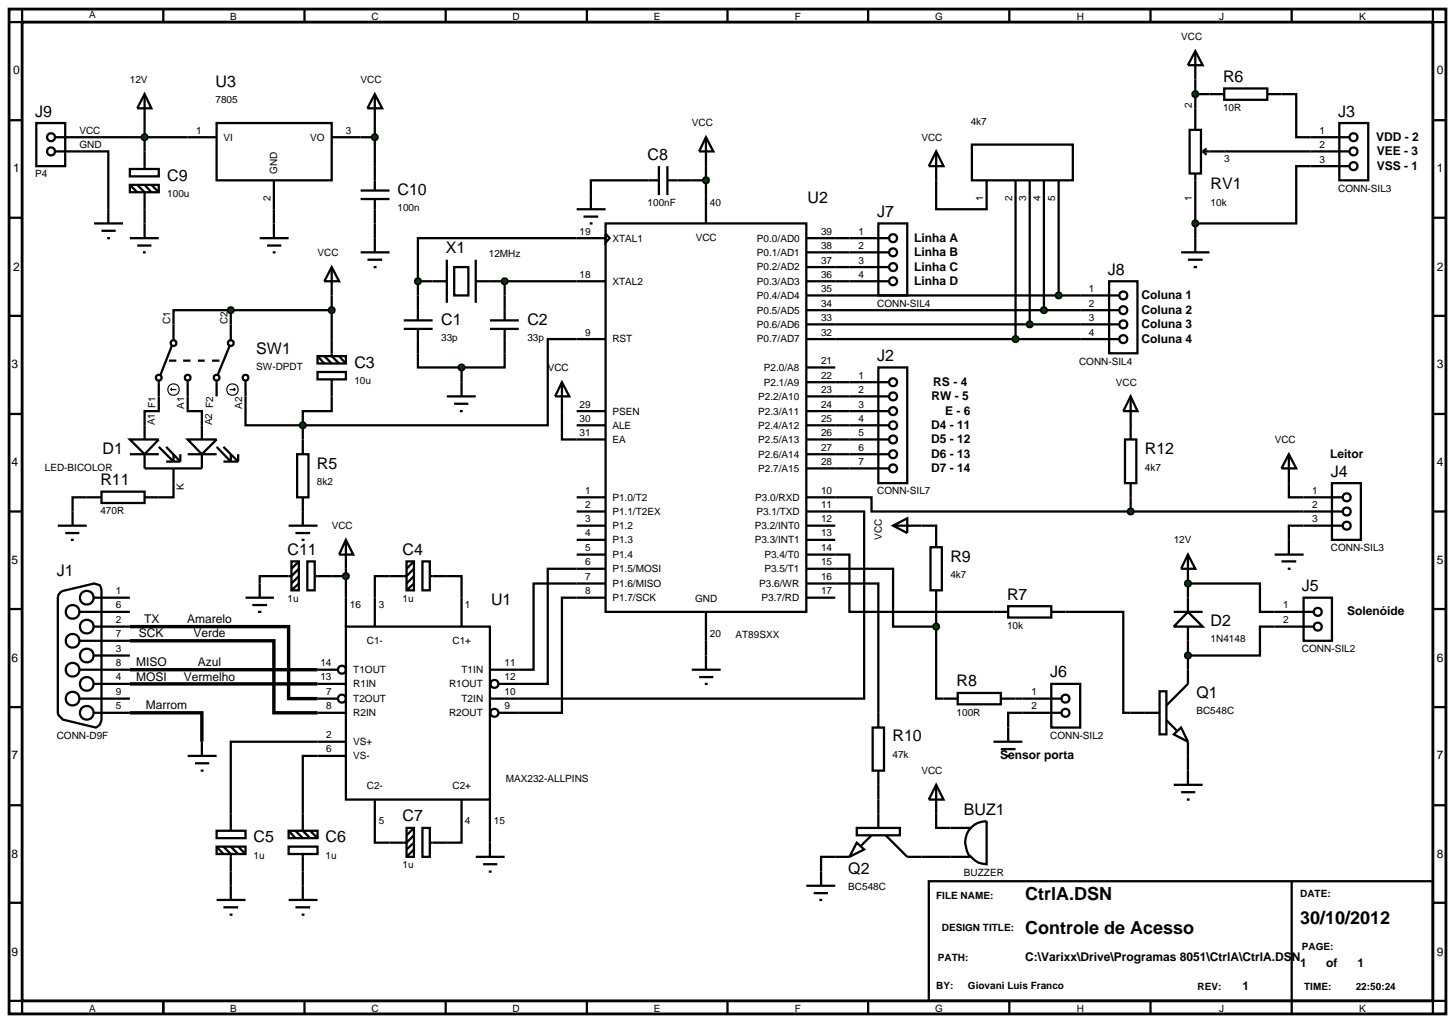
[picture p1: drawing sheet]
<svg xmlns="http://www.w3.org/2000/svg" width="257mm" height="180mm" viewBox="0 0 257 180" stroke-linecap="round" stroke-linejoin="round" font-family="sans-serif">
<path d="M1.6 1.6h253.4v177.2h-253.4zM3.9 3.9h248.8v172.6h-248.8z" fill="none" stroke="#000" stroke-width=".5"/>
<g fill="none" stroke="#000" stroke-width=".4">
<path d="M3.9 1.6v2.3h-2.3M28.8 1.6v2.3M53.7 1.6v2.3M78.6 1.6v2.3M103.5 1.6v2.3M128.3 1.6v2.3M153.1 1.6v2.3M178 1.6v2.3M202.9 1.6v2.3M210.8 9l1.3 2.5h-2.6zM210.8 9v13.9M210.8 16.6h2.5"/>
<path d="M226 16.6h2.6v7.6h2.5M227.8 1.6v2.3M252.7 1.6v2.3h2.3M1.6 21.2h2.3M1.6 38.4h2.3M16.6 26.7h2.5v10.2M16.6 24.2h16.5M25.5 21.7v5M25.5 36.9v2.5M48.3 36.9v2.5M63.6 24.2h2.5M66.1 21.7v7.6"/>
<path d="M66.1 39.4v2.6M106.8 39.4h35.4v68.5h-35.4zM111.8 31.8h-7.6v2.6M122 31.8h2.5M124.5 29.3v10.1M165.1 31.8v5.1h8.9v-2.5M179.1 34.4v25.4M181.6 34.4v22.8M184.1 34.4v20.3M186.7 34.4v17.7M209.8 22.9h2v7.7h-2zM210.8 30.6v13.9"/>
<path d="M212.1 26.7h19M212.1 26.7l.7 .6M212.8 26.2l-.7 .5M231.1 29.3h-2.5v10.1h-17.8M252.7 21.2h2.3M252.7 38.4h2.3M1.6 55.7h2.3M40.7 54.7h-10.1v2.5M40.7 54.7v2.5M40.7 54.7h17.8M58.5 52.1v7.7M71.2 56.5h5.1"/>
<path d="M71.2 58h5.1M73.7 58v6.8h7.7M73.7 49.6h5.1M73.7 49.6v6.9M78.8 45.8v7.6M80.1 47.1h2.5v5h-2.5zM83.9 49.6h22.9M83.9 45.8v7.6M86.4 56.5h5.1M86.4 58h5.1M89 58v6.8h-7.6M89 49.6v6.9"/>
<path d="M106.8 42h-33.1v7.6M106.8 59.8h-10.2v15.2h-43.2M106.8 41.2l.7 .8-.7 .8zM142.2 49.6h7.6M142.2 54.7h48.3M142.2 42h7.6M142.2 44.5h7.6M142.2 47.1h7.6M142.2 52.1h48.3M142.2 57.2h48.3M142.2 59.8h48.3M208.3 44.5h5"/>
<path d="M209.5 45.8h2.6M210.5 47.1h.6M252.7 55.7h2.3M1.6 73h2.3M28 69.9v2.6h-2.5v2.5M33.1 69.9v2.6h2.5v2.5M43.3 69.9v5.1h10.1M53.4 75v2.5M58.5 69.9v2.6h-5.1v2.5M81.4 64.8v2.6M99.1 72.5v5h7.7M101.7 72.5h5.1"/>
<path d="M101.7 75h5.1M142.2 67.4h7.6M142.2 69.9h7.6M142.2 72.5h7.6M142.2 75h7.6M142.2 77.5h7.6M142.2 64.8h5.1M252.7 73h2.3M1.6 90.2h2.3M15.3 87.7h-2.5v2.5M30.6 85.2v2.5h-2.6M101.7 90.2h5.1"/>
<path d="M101.7 87.7h5.1M101.7 92.7h5.1M101.7 95.2h5.1M101.7 97.8h5.1M142.2 97.8h7.6v10.1h25.4M142.2 90.2h10.2v33h-60.9M142.2 87.7h11.5v2.5h45.7M142.2 80.1h7.6M142.2 82.6h7.6M142.2 92.7h5.1M142.2 95.2h5.1M162.5 92.7h2.6v1.3"/>
<path d="M199.4 90.2h30.5M199.4 87.7v2.5M227.3 85.2v2.5h2.6M229.9 92.7h-2.6v2.5M252.7 90.2h2.3M1.6 107.4h2.3M48.3 101.6h-2.5v1.3M58.5 101.6h2.5M61 100.3v5.1M68.7 101.6h-2.6v3.8M78.8 101.6h2.6v3.8M106.8 102.9h-12.7v15.2h-2.6"/>
<path d="M106.8 100.3h-10.2v20.3h-5.1M106.8 105.4h-7.7v20.3h-7.6M124.5 107.9v7.7M142.2 100.3h15.3v10.2h7.6M142.2 102.9h12.7v22.8M142.2 105.4h5.1M165.1 110.5v12.7h1.3M165.1 106.7v3.8M187.9 107.9h10.2v17.8h1.3M209.5 105.4v-2.5h12.7v5h2.6M209.5 113v5.1M224.8 110.5h-2.6v5.1h-12.7"/>
<path d="M252.7 107.4h2.3M1.6 124.7h2.3M56 130.8h-15.3v12.7M56 133.3h-2.6v10.2M154.9 138.4v2.6M179.1 123.2h1.2M180.3 125.7h-2.5v2.6M209.5 133.3v2.6M252.7 124.7h2.3M1.6 142h2.3M1.6 159.2h2.3M40.7 153.7v2.5"/>
<path d="M53.4 153.7v2.5M66.1 146v2.6h2.6M81.4 146v2.6h-2.6M86.4 146v2.6M147.3 151.1h-2.5v2.6M162.5 151.1h5.1M163.8 155.4h88.9v21.1h-88.9zM165.1 143.5v2.5h2.5M227.8 155.4v23.4M252.7 142h2.3M252.7 159.2h2.3M1.6 176.5h2.3v2.3"/>
<path d="M28.8 176.5v2.3M53.7 176.5v2.3M78.6 176.5v2.3M103.5 176.5v2.3M128.3 176.5v2.3M153.1 176.5v2.3M178 176.5v2.3M202.9 176.5v2.3M255 176.5h-2.3v2.3"/>
</g>
<path d="M22.9 110.5h28v12.7h5.1M22.9 113h25.4v12.7h7.7M22.9 118.1h33.1M22.9 125.7h12.7v5.1M22.9 120.6h33.1" fill="none" stroke="#000" stroke-width=".6" stroke-linecap="butt"/>
<g fill="#004000" stroke="#000" stroke-width=".4">
<path d="M88.6 49.3l.4-.2-.5 .5zM89 49.1l.3 .1 .2 .4zM89.5 49.6l-.1 .3-.4 .2zM88.5 49.6l.5 .5-.4-.2z"/>
<path d="M73.3 49.3l.4-.2-.5 .5zM73.7 49.1l.3 .1 .2 .4zM74.2 49.6l-.2 .4-.3 .1zM73.2 49.6l.5 .5-.4-.2z"/>
</g>
<g fill="#004000">
<path d="M88.5 49.6l.5-.5 .5 .5-.5 .5z"/>
<path d="M73.2 49.6l.5-.5 .5 .5-.5 .5z"/>
</g>
<path d="M78.8 69.9h5.1M80.1 71.2h2.5M81.1 72.5h.5M81.4 67.4v2.5" fill="none" stroke="#000" stroke-width=".4"/>
<path d="M81 64.5l.4-.2-.5 .5zM81.4 64.3l.3 .1 .2 .4zM81.9 64.8l-.2 .4-.3 .1zM80.9 64.8l.5 .5-.4-.2z" fill="#004000" stroke="#000" stroke-width=".4"/>
<path d="M80.9 64.8l.5-.5 .5 .5-.5 .5z" fill="#004000"/>
<g fill="none" stroke="#000" stroke-width=".4">
<path d="M124.5 24.2l1.3 2.5h-2.5zM124.5 24.2v5.1M58.5 47.1l1.3 2.5h-2.6zM58.5 47.1v5M58.5 59.8v3l1.3 1.3M53.4 77.5v2.6M56 65.6h5v1.3h-5zM56 62.8h5v1.3h-5zM56 62.8l1.2 1.3M57.2 62.8l1.3 1.3M58.5 66.9v3M59.8 62.8l1.2 1.3"/>
<path d="M99.1 67.4l1.3 2.5h-2.5zM99.1 67.4v5.1M50.9 92.7h5.1M52.1 94h2.6M52.4 80.1h2v7.6h-2zM53.2 95.2h.5M53.4 87.7v5M122 118.1h5.1M123.3 119.4h2.5M124.5 115.6v2.5M124.3 120.6h.5"/>
</g>
<path d="M53 74.7l.4-.2-.5 .5zM53.4 74.5l.4 .2 .1 .3zM53.9 75l-.1 .3-.4 .2zM52.9 75l.5 .5-.4-.2z" fill="#004000" stroke="#000" stroke-width=".4"/>
<path d="M53.4 74.5l.5 .5-.5 .5-.5-.5z" fill="#004000"/>
<g fill="none" stroke="#000" stroke-width=".4">
<path d="M61 95.2l1.3 2.6h-2.5zM61 95.2v5.1M71.7 99h1.3v5.1h-1.3zM73 99l-1.3 1.3M74.5 99h1.3v5.1h-1.3zM157.5 92.7l2.5-1.3v2.6zM157.5 92.7h5M164.1 96.5h2v7.6h-2zM165.1 94v2.5M10.7 104.4l.4-.2 5.5-1.3 1 .3 .2 .4 .1 .5v22.9l-.3 .8-.7 .5-5.8-1.4-.8-.8-.1-.4v-20.3l.1-.5zM14 107.9h8.9M14 113h8.9"/>
<path d="M14 118.1h8.9M16.6 105.4h6.3M16.6 110.5h6.3M16.6 115.6h6.3M56 118.1h3.5M61 110.5h25.4v30.5h-25.4zM61 105.4v5.1M66.1 105.4v5.1M73 100.3l-1.3 1.3h-3M73 102.9l-1.3 1.2M73 101.6l-1.3 1.3M75.8 101.6h3"/>
<path d="M81.4 105.4v5.1M86.4 118.1h5.1M165.1 104.1v2.6M175.2 107.9h2.6M177.8 106.9h7.6v2h-7.6zM185.4 107.9h2.5M209.5 118.1v2.5l-3.8 3.8M14 123.2h8.9M16.6 125.7h6.3M16.6 120.6h6.3M33.1 133.3h5.1M34.4 134.6h2.5"/>
<path d="M35.4 135.9h.5M35.6 130.8v2.5M56 123.2h3.5M56 125.7h5M56 120.6h5M56 133.3h5M56 130.8h5M86.4 123.2h5.1M88 125.7h3.5M88 120.6h3.5M166.4 123.2h2.5M168.9 122.2h7.6v2h-7.6z"/>
<path d="M176.5 123.2h2.6M199.4 125.7h5.1M204.5 121.9h1.2v7.6h-1.2zM205.7 127l1.8 1.8M207 129.5l1.3-1.2 1.2 2.5zM207 138.4h5.1M208.3 139.7h2.5M209.5 130.8v2.5M209.5 135.9v2.5M38.2 146.5h5.1v1.3h-5.1zM38.2 149.3h5.1v1.3h-5.1zM38.2 149.3l1.2 1.3"/>
<path d="M38.2 158.7h5.1M39.4 149.3l1.3 1.3v3.1M39.4 160h2.6M40.7 143.5v3M40.7 156.2v2.5M40.7 149.3l1.3 1.3M42 149.3l1.3 1.3M50.9 149.3h5.1v1.3h-5.1zM50.9 146.5h5.1v1.3h-5.1zM50.9 146.5l1.2 1.3M50.9 158.7h5.1M52.1 146.5l1.3 1.3"/>
<path d="M52.1 160h2.6M53.4 143.5v3l1.3 1.3M53.4 150.6v3.1M53.4 156.2v2.5M54.7 146.5l1.3 1.3M66.1 141v5M71.7 146h1.3v5.1h-1.3zM73 147.3l-1.3 1.3h-3M73 149.8l-1.3 1.3M73 148.6l-1.3 1.2M73 146l-1.3 1.3M74.5 146h1.3v5.1h-1.3z"/>
<path d="M75.8 148.6h3M81.4 141v5M83.9 151.1h5.1M85.2 152.4h2.5M86.2 153.7h.5M86.4 141v5M86.4 148.6v2.5M209.3 141h.5M40.5 161.3h.5M53.2 161.3h.5"/>
<circle cx="12.8" cy="118.1" r="1.21"/>
<circle cx="12.8" cy="107.9" r="1.21"/>
<circle cx="12.8" cy="113" r="1.21"/>
<circle cx="15.3" cy="110.5" r="1.21"/>
<circle cx="15.3" cy="105.4" r="1.21"/>
<circle cx="15.3" cy="115.6" r="1.21"/>
<circle cx="60.3" cy="118.1" r=".7"/>
<circle cx="12.8" cy="123.2" r="1.21"/>
<circle cx="15.3" cy="120.6" r="1.21"/>
<circle cx="15.3" cy="125.7" r="1.21"/>
<circle cx="60.3" cy="123.2" r=".7"/>
<circle cx="87.2" cy="120.6" r=".7"/>
<circle cx="87.2" cy="125.7" r=".7"/>
</g>
<path d="M164.8 110.1l.3-.1-.5 .5zM165.1 110l.3 .1 .2 .4zM165.6 110.5l-.1 .3-.4 .2zM164.6 110.5l.5 .5-.4-.2z" fill="#004000" stroke="#000" stroke-width=".4"/>
<path d="M165.1 110l.5 .5-.5 .5-.5-.5z" fill="#004000"/>
<g fill="none" stroke="#000" stroke-width=".4">
<path d="M111.8 31.8h4.4M116.2 29.3v5.1M117.7 29.3v5.1M117.7 31.8h4.3M209.5 97.8l1.3 2.5h-2.5zM209.5 97.8v5.1M207 107.9h5.1M209.5 107.9l2.6 2.6h-5.1zM209.5 105.4v2.5M209.5 110.5v2.5M153.9 128.3h2v7.6h-2zM154.9 125.7v2.6"/>
<path d="M154.9 135.9v2.5M175.2 130.8h5.1M176.5 132.1h2.6M177.5 133.3h.5M177.8 128.3v2.5M142.2 156.2h5.1M143.5 157.5h2.5M144.5 158.7h.5M144.8 153.7v2.5M147.3 151.1h2.5M151.1 146h7.6v1.3h-7.6zM151.1 148.6l1.3 1.2-2.6 1.3z"/>
<path d="M153.7 147.3l-1.8 1.8M154.9 141v5M156.2 147.3l3.8 3.8h2.5"/>
</g>
<path d="M124.2 31.4l.3-.1-.5 .5zM124.5 31.3l.3 .1 .2 .4zM124.5 32.3l.5-.5-.2 .4zM124 31.8l.5 .5-.4-.2z" fill="#004000" stroke="#000" stroke-width=".4"/>
<path d="M124.5 31.3l.5 .5-.5 .5-.5-.5z" fill="#004000"/>
<path d="M213.3 16.6h2.6M215.9 15.6h7.6v2h-7.6zM223.5 16.6h2.5M101.7 36.9h5.1M102.9 38.2h2.6M104 39.4h.5M104.2 34.4v2.5" fill="none" stroke="#000" stroke-width=".4"/>
<path d="M210.4 16.3l.4-.2-.5 .5zM210.8 16.1l.3 .1 .2 .4zM210.8 17.1l.5-.5-.2 .4zM210.3 16.6l.5 .5-.4-.2z" fill="#004000" stroke="#000" stroke-width=".4"/>
<path d="M210.3 16.6l.5-.5 .5 .5-.5 .5z" fill="#004000"/>
<g fill="none" stroke="#000" stroke-width=".4">
<path d="M25.5 16.6l1.2 2.5h-2.5zM25.5 16.6v5.1M66.1 16.6l1.3 2.5h-2.6zM66.1 16.6v5.1M22.9 29.8h5.1v1.3h-5.1zM22.9 32.6h5.1v1.3h-5.1zM22.9 32.6l1.3 1.3M24.2 32.6l1.3 1.3v3M25.5 26.7v3.1M25.5 39.4v2.6M25.5 32.6l1.2 1.3M26.7 32.6l1.3 1.3"/>
<path d="M33.1 24.2h5.1M38.2 21.7h20.3v10.1h-20.3zM48.3 31.8v5.1M48.3 39.4v2.6M58.5 24.2h5.1M63.6 33.6h5.1M63.6 35.1h5.1M66.1 29.3v4.3M66.1 35.1v4.3M22.9 42h5.1M24.2 43.3h2.5M25.2 44.5h.5"/>
<path d="M45.8 42h5.1M47.1 43.3h2.5M48.1 44.5h.5M63.6 44.5h5.1M64.8 45.8h2.6M65.9 47.1h.5M66.1 42v2.5"/>
</g>
<g fill="#004000" stroke="#000" stroke-width=".4">
<path d="M65.7 23.9l.4-.2-.5 .5zM66.1 23.7l.4 .2 .1 .3zM66.6 24.2l-.1 .3-.4 .2zM65.6 24.2l.5 .5-.4-.2z"/>
<path d="M25.1 23.9l.4-.2-.5 .5zM25.5 23.7l.3 .1 .2 .4zM26 24.2l-.1 .3-.4 .2zM25 24.2l.5 .5-.4-.2z"/>
</g>
<g fill="#004000">
<path d="M65.6 24.2l.5-.5 .5 .5-.5 .5z"/>
<path d="M25 24.2l.5-.5 .5 .5-.5 .5z"/>
</g>
<g fill="none" stroke="#000" stroke-width=".4">
<path d="M30.6 57.2v2.8M40.7 57.2v2.8M22.9 77.5h5.1l-2.5 2.6zM25.5 75v2.5M28 78.8l2.6 2.6v-1.3M28 67.1v2.8M29.3 78.8l2.5 2.6M29.8 63.6h1.3M30.3 61l-2 5.1M32.3 63.6h1.3M33.1 77.5h5.1l-2.6 2.6zM33.1 67.1v2.8"/>
<path d="M34.9 63.6h1.2M35.6 75v2.5M37.4 63.6h1.3M38.2 78.8l2.5 2.6v-1.3M38.2 67.1v2.8M39.4 78.8l2.6 2.6M40.5 61l-2.1 5.1M43.3 67.1v2.8M10.2 92.7h5.1M11.5 94h2.5M12.5 95.2h.5M12.8 90.2v2.5"/>
<path d="M15.3 87.7h2.6M17.9 86.7h7.6v2h-7.6zM22.9 80.1h5.1M25.5 87.7h2.5M25.5 80.1v2.5h10.1v-2.5M29.3 81.4h2.5M30.6 82.6v2.6M31.8 80.1v1.3M33.1 80.1h5.1M39.4 81.4h2.6M42 80.1v1.3"/>
<circle cx="28" cy="66.6" r=".51"/>
<circle cx="30.6" cy="60.5" r=".51"/>
<circle cx="33.1" cy="66.6" r=".51"/>
<circle cx="38.2" cy="66.6" r=".51"/>
<circle cx="40.7" cy="60.5" r=".51"/>
<circle cx="43.3" cy="66.6" r=".51"/>
</g>
<g fill="none" stroke="#000" stroke-width=".2">
<path d="M30.1 68.7h1M30.1 68.7l.2 .2M30.3 68.4l-.2 .3M40.5 68.7h1M41.2 68.4l.3 .3M41.5 68.7l-.3 .2"/>
<circle cx="30.6" cy="68.7" r="1.01"/>
<circle cx="41" cy="68.7" r="1.01"/>
</g>
<g fill="#004000" stroke="#000" stroke-width=".4">
<path d="M58.1 54.4l.4-.2-.5 .5zM58.5 54.2l.4 .2 .1 .3zM58.5 55.2l.5-.5-.1 .3zM58 54.7l.5 .5-.3-.1z"/>
<path d="M40.3 54.4l.4-.2-.5 .5zM40.7 54.2l.4 .2 .1 .3zM40.7 55.2l.5-.5-.1 .3zM40.2 54.7l.5 .5-.4-.2z"/>
</g>
<g fill="#004000">
<path d="M58 54.7l.5-.5 .5 .5-.5 .5z"/>
<path d="M40.2 54.7l.5-.5 .5 .5-.5 .5z"/>
</g>
<g fill="none" stroke="#000" stroke-width=".4">
<path d="M231.1 24.2h6.9M231.1 26.7h6.9M231.1 29.3h6.9M236.2 21.7h5.1v10.1h-5.1zM149.8 67.4h6.9M149.8 69.9h6.9M149.8 72.5h6.9M149.8 75h6.9M149.8 77.5h6.9M154.9 64.8h5.1v20.4h-5.1zM198.4 77.5h2v7.7h-2zM199.4 69.9l1.2 2.6h-2.5z"/>
<path d="M199.4 69.9v7.6M149.8 80.1h6.9M149.8 82.6h6.9M199.4 85.2v2.5M224.8 97.8h5.1M226 99h2.6M227.3 80.1l1.3 2.5h-2.6zM227.3 80.1v5.1M227.3 95.2v2.6M227.1 100.3h.5"/>
<circle cx="238.7" cy="26.7" r=".7"/>
<circle cx="238.7" cy="29.3" r=".7"/>
<circle cx="238.7" cy="24.2" r=".7"/>
<circle cx="157.5" cy="67.4" r=".7"/>
<circle cx="157.5" cy="77.5" r=".7"/>
<circle cx="157.5" cy="75" r=".7"/>
<circle cx="157.5" cy="72.5" r=".7"/>
<circle cx="157.5" cy="69.9" r=".7"/>
<circle cx="157.5" cy="80.1" r=".7"/>
<circle cx="157.5" cy="82.6" r=".7"/>
</g>
<path d="M210.4 39.1l.4-.2-.5 .5zM210.8 38.9l.3 .1 .2 .4zM210.8 39.9l.5-.5-.2 .4zM210.3 39.4l.5 .5-.4-.2z" fill="#004000" stroke="#000" stroke-width=".4"/>
<path d="M210.3 39.4l.5-.5 .5 .5-.5 .5z" fill="#004000"/>
<g fill="none" stroke="#000" stroke-width=".4">
<path d="M229.9 87.7h6.8M229.9 90.2h6.8M229.9 92.7h6.8M234.9 85.2h5.1v10h-5.1z"/>
<circle cx="237.5" cy="90.2" r=".7"/>
<circle cx="237.5" cy="92.7" r=".7"/>
<circle cx="237.5" cy="87.7" r=".7"/>
</g>
<path d="M199 89.9l.4-.2-.5 .5zM199.4 89.7l.3 .1 .2 .4zM199.4 90.7l.5-.5-.2 .4zM198.9 90.2l.5 .5-.3-.1z" fill="#004000" stroke="#000" stroke-width=".4"/>
<path d="M198.9 90.2l.5-.5 .5 .5-.5 .5z" fill="#004000"/>
<g fill="none" stroke="#000" stroke-width=".4">
<path d="M224.8 107.9h6.8M224.8 110.5h6.8M229.9 105.4h5v7.6h-5z"/>
<circle cx="232.4" cy="107.9" r=".7"/>
<circle cx="232.4" cy="110.5" r=".7"/>
</g>
<g fill="#004000" stroke="#000" stroke-width=".4">
<path d="M209.2 115.2l.3-.1-.5 .5zM209.5 115.1l.3 .1 .2 .4zM209.5 116.1l.5-.5-.2 .4zM209 115.6l.5 .5-.4-.2z"/>
<path d="M209.2 102.5l.3-.1-.5 .5zM209.5 102.4l.3 .1 .2 .4zM209.5 103.4l.5-.5-.2 .4zM209 102.9l.5 .5-.4-.2z"/>
</g>
<g fill="#004000">
<path d="M209.5 115.1l.5 .5-.5 .5-.5-.5z"/>
<path d="M209.5 102.4l.5 .5-.5 .5-.5-.5z"/>
</g>
<g fill="none" stroke="#000" stroke-width=".4">
<path d="M154.9 39.4h5.1v12.7h-5.1zM171.4 25.5h17.8v6.3h-17.8zM174 31.8v2.6M179.1 31.8v2.6M181.6 31.8v2.6M184.1 31.8v2.6M186.7 31.8v2.6M149.8 42h6.9M149.8 44.5h6.9M149.8 47.1h6.9M149.8 49.6h6.9M190.5 52.1h6.8"/>
<path d="M190.5 54.7h6.8M190.5 57.2h6.8M190.5 59.8h6.8M195.6 49.6h5v12.7h-5zM165.1 138.4l1.3 2.6h-2.6zM165.1 138.4v5.1M180.3 123.2h6.9M180.3 125.7h6.9M185.4 120.6h5.1v7.7h-5.1zM167.6 151.1h3.6M167.6 146h3.6M171.3 145.9a3.8 3.8 0 0 1 2.7-1.1v7.6a3.8 3.8 0 0 1-3.5-2.4 3.8 3.8 0 0 1 .8-4.1z"/>
<circle cx="157.5" cy="42" r=".7"/>
<circle cx="157.5" cy="49.6" r=".7"/>
<circle cx="157.5" cy="47.1" r=".7"/>
<circle cx="157.5" cy="44.5" r=".7"/>
<circle cx="198.1" cy="54.7" r=".7"/>
<circle cx="198.1" cy="52.1" r=".7"/>
<circle cx="198.1" cy="59.8" r=".7"/>
<circle cx="198.1" cy="57.2" r=".7"/>
<circle cx="187.9" cy="125.7" r=".7"/>
<circle cx="187.9" cy="123.2" r=".7"/>
</g>
<g fill="#004000" stroke="#000" stroke-width=".4">
<path d="M186.3 51.8l.4-.2-.5 .5zM186.7 51.6l.3 .1 .2 .4zM186.7 52.6l.5-.5-.2 .4zM186.2 52.1l.5 .5-.4-.2z"/>
<path d="M183.7 54.4l.4-.2-.5 .5zM184.1 54.2l.3 .1 .2 .4zM184.1 55.2l.5-.5-.2 .4zM183.6 54.7l.5 .5-.4-.2z"/>
<path d="M181.3 56.8l.3-.1-.5 .5zM181.6 56.7l.4 .2 .1 .3zM181.6 57.7l.5-.5-.1 .3zM181.1 57.2l.5 .5-.3-.1z"/>
<path d="M178.8 59.4l.3-.1-.5 .5zM179.1 59.3l.4 .2 .1 .3zM179.6 59.8l-.1 .3-.4 .2zM178.6 59.8l.5 .5-.4-.2z"/>
</g>
<g fill="#004000">
<path d="M186.2 52.1l.5-.5 .5 .5-.5 .5z"/>
<path d="M184.1 54.2l.5 .5-.5 .5-.5-.5z"/>
<path d="M181.6 56.7l.5 .5-.5 .5-.5-.5z"/>
<path d="M179.1 59.3l.5 .5-.5 .5-.5-.5z"/>
</g>
<path d="M165.1 26.7l1.3 2.6h-2.6zM165.1 26.7v5.1M51.4 99h1.3v5.1h-1.3zM52.7 99l-1.3 1.3M54.2 99h1.3v5.1h-1.3zM52.7 100.3l-1.3 1.3h-3.1M52.7 102.9l-1.3 1.2M52.7 101.6l-1.3 1.3M55.5 101.6h3" fill="none" stroke="#000" stroke-width=".4"/>
<path d="M60.7 101.2l.3-.1-.5 .5zM61 101.1l.3 .1 .2 .4zM61 102.1l.5-.5-.2 .4zM60.5 101.6l.5 .5-.4-.2z" fill="#004000" stroke="#000" stroke-width=".4"/>
<path d="M61 101.1l.5 .5-.5 .5-.5-.5z" fill="#004000"/>
<g fill="none" stroke="#000" stroke-width=".4">
<path d="M6.4 21.7h5.1v7.6h-5.1zM9.7 24.2h6.9M9.7 26.7h6.9M16.6 39.4h5.1M19.1 36.9v2.5M17.9 40.7h2.5M18.9 42h.5M43.3 105.4h5M44.5 106.7h2.6M45.5 107.9h.6M45.8 102.9v2.5"/>
<circle cx="9" cy="24.2" r=".7"/>
<circle cx="9" cy="26.7" r=".7"/>
</g>
<g font-size="3.2">
<text x="180.8" y="158.8">CtrlA.DSN</text>
<text x="180.8" y="164.7">Controle de Acesso</text>
<text x="229.3" y="162.9">30/10/2012</text>
</g>
<g font-size="2.8">
<text x="38" y="15.4">U3</text>
<text x="215.7" y="14.5">R6</text>
<text x="6.2" y="20.6">J9</text>
<text x="236" y="20.6">J3</text>
<text x="114.2" y="28.2">C8</text>
<text x="29.5" y="31.9">C9</text>
<text x="70.1" y="34.4">C10</text>
<text x="142.4" y="35.8">U2</text>
<text x="213.5" y="33.3">RV1</text>
<text x="154.7" y="38.3">J7</text>
<text x="78.6" y="44.7">X1</text>
<text x="195.4" y="48.5">J8</text>
<text x="77.8" y="57.3">C1</text>
<text x="93" y="57.3">C2</text>
<text x="45.2" y="62.4">SW1</text>
<text x="62.5" y="64.9">C3</text>
<text x="154.7" y="63.7">J2</text>
<text x="18.1" y="80.1">D1</text>
<text x="55.9" y="82.7">R5</text>
<text x="201.9" y="80.1">R12</text>
<text x="17.7" y="85.6">R11</text>
<text x="234.7" y="84.1">J4</text>
<text x="10" y="101.7">J1</text>
<text x="50.7" y="97.9">C11</text>
<text x="71" y="97.9">C4</text>
<text x="167.6" y="99.1">R9</text>
<text x="86.6" y="106.8">U1</text>
<text x="177.6" y="105.8">R7</text>
<text x="229.6" y="104.3">J5</text>
<text x="213.5" y="110.5">D2</text>
<text x="185.2" y="119.5">J6</text>
<text x="168.7" y="121.1">R8</text>
<text x="211" y="123.2">Q1</text>
<text x="157.4" y="130.8">R10</text>
<text x="170" y="143.7">BUZ1</text>
<text x="44.7" y="148.6">C5</text>
<text x="57.4" y="148.6">C6</text>
<text x="71" y="144.9">C7</text>
<text x="149.6" y="154.1">Q2</text>
</g>
<g font-size="2.1">
<text x="2.3" y="13.1">0</text>
<text x="253.4" y="13.1">0</text>
<text x="242.7" y="24.8">VDD - 2</text>
<text x="242.8" y="27.3">VEE - 3</text>
<text x="242.8" y="29.9">VSS - 1</text>
<text x="2.3" y="30.4">1</text>
<text x="253.4" y="30.4">1</text>
<text x="2.3" y="47.7">2</text>
<text x="161.2" y="42.6">Linha A</text>
<text x="161.2" y="45.1">Linha B</text>
<text x="161.2" y="47.7">Linha C</text>
<text x="253.4" y="47.7">2</text>
<text x="161.2" y="50.2">Linha D</text>
<text x="201.3" y="52.7">Coluna 1</text>
<text x="201.3" y="55.3">Coluna 2</text>
<text x="201.3" y="57.8">Coluna 3</text>
<text x="2" y="64.9">3</text>
<text x="201.3" y="60.4">Coluna 4</text>
<text x="253.4" y="64.9">3</text>
<text x="164.3" y="70.5">RW - 5</text>
<text x="164.6" y="68">RS - 4</text>
<text x="164.2" y="75.6">D4 - 11</text>
<text x="166.7" y="73.1">E - 6</text>
<text x="2" y="82.2">4</text>
<text x="164.2" y="83.2">D7 - 14</text>
<text x="164.2" y="80.7">D6 - 13</text>
<text x="164.2" y="78.1">D5 - 12</text>
<text x="234.6" y="80.7">Leitor</text>
<text x="253.4" y="82.2">4</text>
<text x="2" y="99.4">5</text>
<text x="253.4" y="99.4">5</text>
<text x="24.5" y="112.3">SCK</text>
<text x="25.4" y="109.8">TX</text>
<text x="33" y="109.8">Amarelo</text>
<text x="34.1" y="112.3">Verde</text>
<text x="237.6" y="108.5">Solenóide</text>
<text x="2" y="116.7">6</text>
<text x="24" y="117.4">MISO</text>
<text x="34.9" y="117.4">Azul</text>
<text x="253.4" y="116.7">6</text>
<text x="24" y="120">MOSI</text>
<text x="25.7" y="125">Marrom</text>
<text x="32.4" y="120">Vermelho</text>
<text x="2" y="133.9">7</text>
<text x="176.4" y="133.9">Sensor porta</text>
<text x="253.4" y="133.9">7</text>
<text x="2" y="151.2">8</text>
<text x="253.4" y="151.2">8</text>
<text x="2" y="168.5">9</text>
<text x="180.8" y="169.5">C:\Varixx\Drive\Programas 8051\CtrlA\CtrlA.DSN</text>
<text x="229.3" y="170.5">1</text>
<text x="233.9" y="170.5">of</text>
<text x="239.4" y="170.5">1</text>
<text x="253.4" y="168.5">9</text>
<text x="219.1" y="174.6">1</text>
</g>
<g font-size="1.8">
<text x="15.7" y="3.2">A</text>
<text x="40.6" y="3.5">B</text>
<text x="65.5" y="3.5">C</text>
<text x="90.4" y="3.5">D</text>
<text x="115.3" y="3.5">E</text>
<text x="140.2" y="3.5">F</text>
<text x="164.9" y="3.5">G</text>
<text x="189.9" y="3.5">H</text>
<text x="215" y="3.5">J</text>
<text x="239.7" y="3.5">K</text>
<text x="208.3" y="7">VCC</text>
<text x="22.9" y="14.6">12V</text>
<text x="63.6" y="14.6">VCC</text>
<text x="14" y="23.6">VCC</text>
<text x="34.6" y="23.6">1</text>
<text x="38" y="18.2">7805</text>
<text x="61" y="23.6">3</text>
<text x="122" y="22.3">VCC</text>
<text x="171.2" y="22">4k7</text>
<text x="210.2" y="19.1" transform="rotate(-90 210.2 19.1)">2</text>
<text x="215.7" y="19.6">10R</text>
<text x="232.7" y="23.6">1</text>
<text x="14" y="26.1">GND</text>
<text x="39.4" y="24.8">VI</text>
<text x="54.7" y="24.8">VO</text>
<text x="162.5" y="24.8">VCC</text>
<text x="215.9" y="28.5">3</text>
<text x="232.7" y="26.1">2</text>
<text x="232.7" y="28.7">3</text>
<text x="6.2" y="31.3">P4</text>
<text x="29.5" y="34.7">100u</text>
<text x="47.7" y="35.4" transform="rotate(-90 47.7 35.4)">2</text>
<text x="48.9" y="30.6" transform="rotate(-90 48.9 30.6)">GND</text>
<text x="173.4" y="35.4" transform="rotate(-90 173.4 35.4)">1</text>
<text x="178.5" y="35.4" transform="rotate(-90 178.5 35.4)">2</text>
<text x="181" y="35.4" transform="rotate(-90 181 35.4)">3</text>
<text x="183.5" y="35.4" transform="rotate(-90 183.5 35.4)">4</text>
<text x="186.1" y="35.4" transform="rotate(-90 186.1 35.4)">5</text>
<text x="210.2" y="35.4" transform="rotate(-90 210.2 35.4)">1</text>
<text x="236" y="33.8">CONN-SIL3</text>
<text x="70.1" y="37.2">100n</text>
<text x="102.2" y="41.4">19</text>
<text x="114.2" y="36.4">100nF</text>
<text x="125.2" y="36.3">40</text>
<text x="144.8" y="41.4">39</text>
<text x="151.4" y="41.4">1</text>
<text x="213.5" y="36.4">10k</text>
<text x="56" y="45.1">VCC</text>
<text x="86.2" y="45.3">12MHz</text>
<text x="108" y="42.6">XTAL1</text>
<text x="122.7" y="42.5">VCC</text>
<text x="133.5" y="42.6">P0.0/AD0</text>
<text x="133.5" y="45.1">P0.1/AD1</text>
<text x="133.5" y="47.7">P0.2/AD2</text>
<text x="144.8" y="43.9">38</text>
<text x="144.8" y="46.5">37</text>
<text x="151.4" y="43.9">2</text>
<text x="151.4" y="46.5">3</text>
<text x="102.2" y="49">18</text>
<text x="108" y="50.2">XTAL2</text>
<text x="133.5" y="50.2">P0.3/AD3</text>
<text x="133.5" y="52.7">P0.4/AD4</text>
<text x="144.8" y="49">36</text>
<text x="144.8" y="51.5">35</text>
<text x="151.4" y="49">4</text>
<text x="192" y="51.5">1</text>
<text x="30" y="57.2" transform="rotate(-90 30 57.2)">C1</text>
<text x="40.1" y="57.2" transform="rotate(-90 40.1 57.2)">C2</text>
<text x="103.2" y="59.2">9</text>
<text x="133.5" y="55.3">P0.5/AD5</text>
<text x="133.5" y="57.8">P0.6/AD6</text>
<text x="144.8" y="54.1">34</text>
<text x="144.8" y="56.6">33</text>
<text x="144.8" y="59.2">32</text>
<text x="154.7" y="54.2">CONN-SIL4</text>
<text x="192" y="54.1">2</text>
<text x="192" y="56.6">3</text>
<text x="192" y="59.2">4</text>
<text x="45.2" y="65.2">SW-DPDT</text>
<text x="77.8" y="60.1">33p</text>
<text x="93" y="60.1">33p</text>
<text x="96.6" y="65.4">VCC</text>
<text x="108" y="60.4">RST</text>
<text x="133.5" y="60.4">P0.7/AD7</text>
<text x="134.7" y="65.4">P2.0/A8</text>
<text x="144.8" y="64.2">21</text>
<text x="190.3" y="64.3">CONN-SIL4</text>
<text x="27.4" y="72" transform="rotate(-90 27.4 72)">F1</text>
<text x="62.5" y="67.7">10u</text>
<text x="102.2" y="71.9">29</text>
<text x="133.7" y="70.5">P2.2/A10</text>
<text x="134.7" y="68">P2.1/A9</text>
<text x="144.8" y="66.8">22</text>
<text x="144.8" y="69.3">23</text>
<text x="144.8" y="71.9">24</text>
<text x="151.4" y="66.8">1</text>
<text x="151.4" y="69.3">2</text>
<text x="151.4" y="71.9">3</text>
<text x="196.8" y="68">VCC</text>
<text x="27.3" y="75" transform="rotate(-90 27.3 75)">A1</text>
<text x="32.5" y="72.1" transform="rotate(-90 32.5 72.1)">A1</text>
<text x="37.4" y="75" transform="rotate(-90 37.4 75)">A2 F2</text>
<text x="42.7" y="72.1" transform="rotate(-90 42.7 72.1)">A2</text>
<text x="102.2" y="74.4">30</text>
<text x="102.2" y="76.9">31</text>
<text x="108" y="75.6">ALE</text>
<text x="108" y="73.1">PSEN</text>
<text x="133.7" y="73.1">P2.3/A11</text>
<text x="133.7" y="75.6">P2.4/A12</text>
<text x="144.8" y="74.4">25</text>
<text x="144.8" y="76.9">26</text>
<text x="151.4" y="74.4">4</text>
<text x="151.4" y="76.9">5</text>
<text x="7.9" y="83">LED-BICOLOR</text>
<text x="108" y="78.1">EA</text>
<text x="133.7" y="83.2">P2.7/A15</text>
<text x="133.7" y="78.1">P2.5/A13</text>
<text x="133.7" y="80.7">P2.6/A14</text>
<text x="144.8" y="82">28</text>
<text x="144.8" y="79.5">27</text>
<text x="151.4" y="79.5">6</text>
<text x="151.4" y="82">7</text>
<text x="201.9" y="83">4k7</text>
<text x="224.8" y="78.1">VCC</text>
<text x="32.4" y="86.4" transform="rotate(-90 32.4 86.4)">K</text>
<text x="55.9" y="85.5">8k2</text>
<text x="103.2" y="87.1">1</text>
<text x="103.2" y="89.6">2</text>
<text x="108" y="88.3">P1.0/T2</text>
<text x="133.2" y="88.3">P3.0/RXD</text>
<text x="144.8" y="87.1">10</text>
<text x="144.8" y="89.6">11</text>
<text x="154.7" y="87.2">CONN-SIL7</text>
<text x="231.4" y="87.1">1</text>
<text x="231.4" y="89.6">2</text>
<text x="17.7" y="90.7">470R</text>
<text x="58.5" y="93.3">VCC</text>
<text x="103.2" y="92.1">3</text>
<text x="103.2" y="94.6">4</text>
<text x="108" y="90.8">P1.1/T2EX</text>
<text x="108" y="93.3">P1.2</text>
<text x="108" y="95.8">P1.3</text>
<text x="133.1" y="93.3">P3.2/INT0</text>
<text x="133.1" y="95.8">P3.3/INT1</text>
<text x="133.4" y="90.8">P3.1/TXD</text>
<text x="144.8" y="92.1">12</text>
<text x="144.8" y="94.6">13</text>
<text x="155.5" y="95.2" transform="rotate(-90 155.5 95.2)">VCC</text>
<text x="207" y="95.8">12V</text>
<text x="231.4" y="92.1">3</text>
<text x="103.2" y="97.2">5</text>
<text x="103.2" y="99.7">6</text>
<text x="108" y="98.4">P1.4</text>
<text x="108" y="100.9">P1.5/MOSI</text>
<text x="134.8" y="98.4">P3.4/T0</text>
<text x="134.8" y="100.9">P3.5/T1</text>
<text x="144.8" y="97.2">14</text>
<text x="144.8" y="99.7">15</text>
<text x="167.6" y="101.9">4k7</text>
<text x="234.7" y="97.2">CONN-SIL3</text>
<text x="20.4" y="104.8">1</text>
<text x="20.4" y="107.3">6</text>
<text x="50.7" y="106.1">1u</text>
<text x="61.7" y="107.3">16</text>
<text x="66.8" y="107.3">3</text>
<text x="71" y="106.1">1u</text>
<text x="82" y="107.3">1</text>
<text x="103.2" y="102.3">7</text>
<text x="103.2" y="104.8">8</text>
<text x="108" y="103.5">P1.6/MISO</text>
<text x="108" y="106">P1.7/SCK</text>
<text x="122.6" y="106.1">GND</text>
<text x="133.9" y="103.5">P3.6/WR</text>
<text x="134.3" y="106">P3.7/RD</text>
<text x="144.8" y="104.8">17</text>
<text x="144.8" y="102.3">16</text>
<text x="226.3" y="107.3">1</text>
<text x="20.4" y="109.9">2</text>
<text x="20.4" y="112.4">7</text>
<text x="64.7" y="113.5">C1-</text>
<text x="79.8" y="113.5">C1+</text>
<text x="125.2" y="112.3">20</text>
<text x="129.7" y="112.5">AT89SXX</text>
<text x="177.6" y="110.9">10k</text>
<text x="213.5" y="113.3">1N4148</text>
<text x="226.3" y="109.9">2</text>
<text x="20.4" y="115">3</text>
<text x="20.4" y="117.5">8</text>
<text x="20.4" y="120">4</text>
<text x="56.5" y="117.5">14</text>
<text x="56.5" y="120">13</text>
<text x="62.3" y="118.7">T1OUT</text>
<text x="81.4" y="118.7">T1IN</text>
<text x="89" y="117.5">11</text>
<text x="89" y="120">12</text>
<text x="229.6" y="115">CONN-SIL2</text>
<text x="20.4" y="122.6">9</text>
<text x="20.4" y="125.1">5</text>
<text x="57.5" y="122.6">7</text>
<text x="57.5" y="125.1">8</text>
<text x="62.3" y="121.2">R1IN</text>
<text x="62.3" y="123.8">T2OUT</text>
<text x="79.2" y="121.2">R1OUT</text>
<text x="81.4" y="123.8">T2IN</text>
<text x="89" y="122.6">10</text>
<text x="89" y="125.1">9</text>
<text x="181.9" y="122.6">1</text>
<text x="181.9" y="125.1">2</text>
<text x="211" y="126">BC548C</text>
<text x="10" y="130.3">CONN-D9F</text>
<text x="57.5" y="130.2">2</text>
<text x="62.3" y="126.3">R2IN</text>
<text x="62.3" y="131.4">VS+</text>
<text x="79.2" y="126.3">R2OUT</text>
<text x="168.7" y="126.2">100R</text>
<text x="185.2" y="130.3">CONN-SIL2</text>
<text x="57.5" y="132.7">6</text>
<text x="62.3" y="133.9">VS-</text>
<text x="89.2" y="137.9">MAX232-ALLPINS</text>
<text x="157.4" y="133.7">47k</text>
<text x="162.5" y="136.5">VCC</text>
<text x="64.7" y="139.1">C2-</text>
<text x="79.8" y="139.1">C2+</text>
<text x="66.8" y="145.3">5</text>
<text x="82" y="145.3">4</text>
<text x="87.1" y="145.3">15</text>
<text x="44.7" y="151.4">1u</text>
<text x="57.4" y="151.4">1u</text>
<text x="71" y="153.1">1u</text>
<text x="170" y="154.4">BUZZER</text>
<text x="149.6" y="156.9">BC548C</text>
<text x="165.1" y="158.6">FILE NAME:</text>
<text x="229.3" y="158.1">DATE:</text>
<text x="166.1" y="164.2">DESIGN TITLE:</text>
<text x="229.6" y="167.5">PAGE:</text>
<text x="165.4" y="169.5">PATH:</text>
<text x="15.7" y="178.4">A</text>
<text x="40.6" y="178.4">B</text>
<text x="65.5" y="178.4">C</text>
<text x="90.4" y="178.4">D</text>
<text x="115.3" y="178.4">E</text>
<text x="140.2" y="178.4">F</text>
<text x="164.9" y="178.4">G</text>
<text x="165.1" y="174.4">BY:</text>
<text x="170.7" y="174.4">Giovani Luis Franco</text>
<text x="189.9" y="178.4">H</text>
<text x="211.2" y="174.6">REV:</text>
<text x="215" y="178.4">J</text>
<text x="230" y="174.6">TIME:</text>
<text x="239.1" y="174.6">22:50:24</text>
<text x="239.7" y="178.4">K</text>
</g>
</svg>
